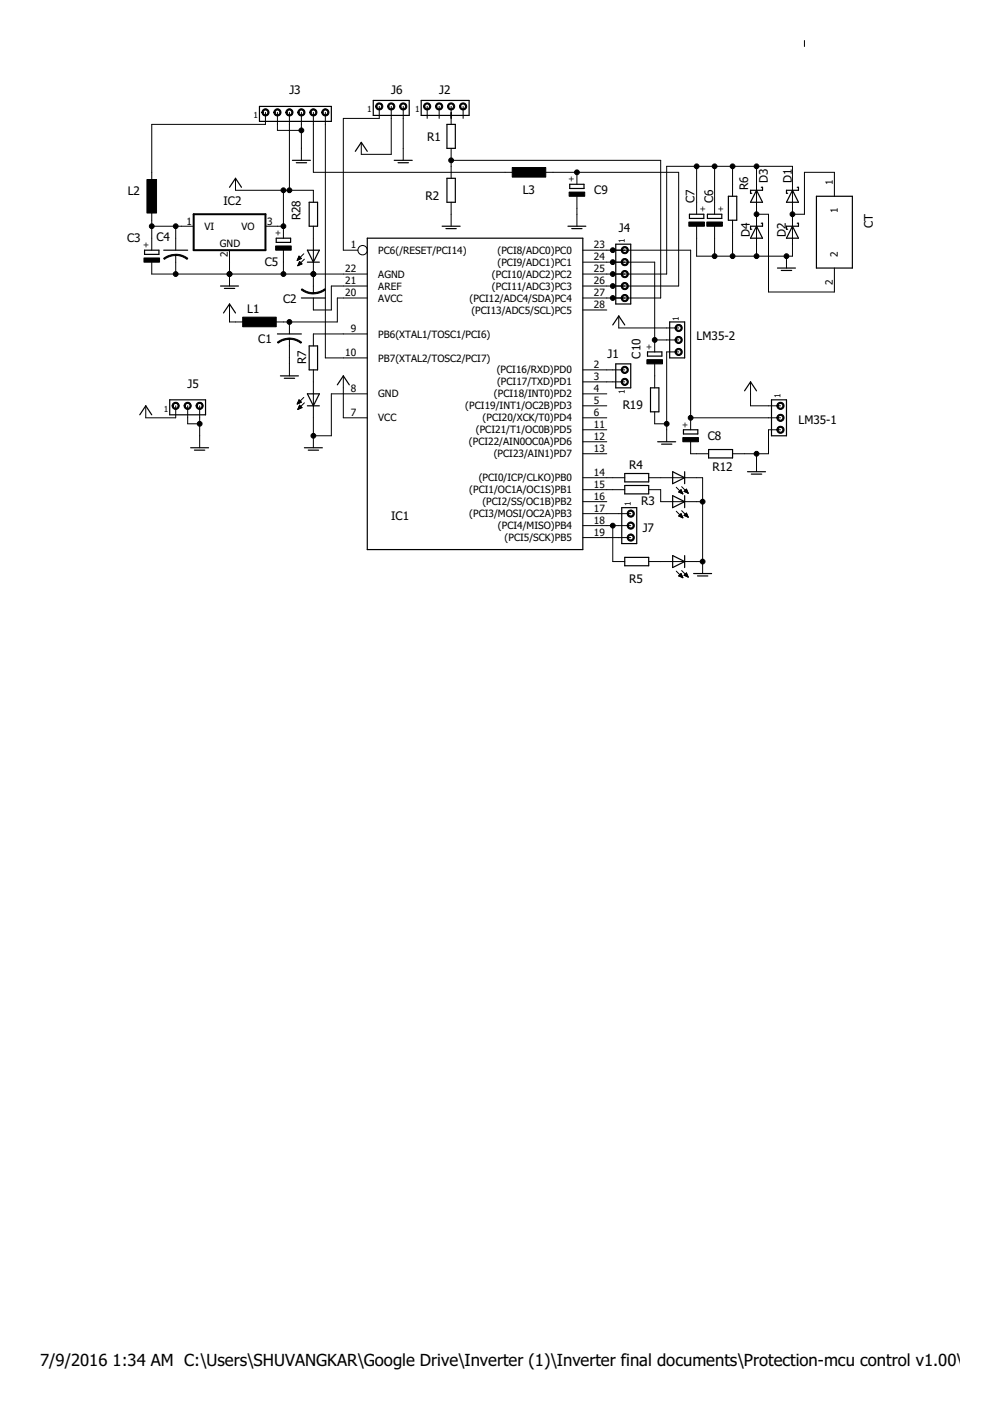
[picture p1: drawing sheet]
<svg xmlns="http://www.w3.org/2000/svg" width="210mm" height="297mm" viewBox="0 0 210 297" stroke-linecap="round" stroke-linejoin="round" font-family="sans-serif">
<path d="M41.1 45.4h15.2v7.6h-15.2z" fill="none" stroke="#000" stroke-width=".42"/>
<g fill="none" stroke="#000" stroke-width=".21">
<path d="M170.6 8.6v1.3M49.9 37.8v2.5h16.5v2.6M56.3 23.8v2.6h-24.1v12.7M58.8 23.8v3.8h5.1M61.4 23.8v16.5M63.9 23.8v10.2M66.4 23.8v12.7h43.2M69 23.8v52.1h8.9M80.4 22.6v2.5h-7.6v27.9h3.1M83 22.6v10.1h-6.4v-2.5M85.5 22.6v11.4M90.6 22.6v2.5"/>
<path d="M93.1 22.6v2.5M95.7 22.6v3.8M95.7 31.5v6.3M95.7 34h44.4v29.2h-16.5M98.2 22.6v2.5M114.7 36.5h29.2v24.1h-20.3M122.3 36.5v2.6M147.7 35.3v10.1M151.5 35.3v10.1M155.3 35.3v6.3M160.4 35.3v19M32.2 48h8.9"/>
<path d="M32.2 44.2v8.8M32.2 55.6v2.5h45.7M37.3 48v5M37.3 54.1v4M48.7 53v7.6M56.3 48h3.8M60.1 40.3v10.2M60.1 53v5.1M63 55.2h.1M63.1 55.1h.2M63.1 54.9h.5M63.2 56.3h.1"/>
<path d="M63.2 54.8h.7M63.2 54.7h.6M63.2 56.2h.4M63.3 56h.6M63.3 54.6h.4M63.3 54.5h.3M63.3 55.9h.7M63.4 54.3h.1M63.4 55.8h.5M63.4 54.3l-.4 .9M63.4 54.3l.5 .5-.9 .4M63.4 55.7h.4"/>
<path d="M63.5 55.5h.1M63.5 55.5l.5 .5-.9 .3zM64.4 53.8l-1.4 1.4M64.5 54.9l-1.4 1.4M66.4 48v14.2M95.7 42.9v5.1M122.3 41.6v6.4M123.6 55.6h15.2v19M123.6 53h22.8v38.1M147.7 48v6.3h20.3v-19h-26.6v22.8h-17.8M151.5 48v6.3M155.3 46.7v7.6"/>
<path d="M160.4 45.4h2.5v16.5h14v-5.1M166.8 54.3v2.5M176.9 41.6v-5.1h-6.3v8.9h-2.6M48.7 64.5v3.8h3.8M61.4 68.3v2.5M61.4 71.8v7.9M66.4 78.4v16.5M72.8 79.7v8.9h5.1M77.9 60.6h-7.6v5.1h-3.9v-2.5M77.9 70.8h-11.5v2.5M77.9 63.2h-6.4v5.1h-13.9M123.6 78.4h8.9"/>
<path d="M123.6 65.7h5.1M131.2 67v2.5h12.7M138.8 72.1h5.1M138.8 77.2v5M143.9 74.6h-2.5v19.1M30.9 86v2.6h6.4v-2.6M39.8 86v3.9h2.5M42.3 86v8.9M63.1 85.6h.1M63.1 85.5h.4M63.2 85.3h.6M63.2 86.8h.1"/>
<path d="M63.2 85.2h.6M63.2 86.7h.3M63.3 85.1h.4M63.3 86.6h.5M63.3 85h.3M63.3 86.4h.7M63.4 86.3h.5M63.4 84.9h.1M63.4 84.8l.5 .5-.9 .4zM63.4 86.2h.4M63.5 86.1h.2M63.5 85.9l-.4 .9"/>
<path d="M63.5 85.9l.5 .5M63.5 85.9h.1M64 86.4l-.9 .4M64.4 84.3l-1.4 1.4M64.5 85.4l-1.4 1.4M77.9 83.5h-7.6v8.9h-3.9M123.6 86h5.1M123.6 91.1h5.1M123.6 88.6h5.1M123.6 96.2h5.1M123.6 83.5h5.1M123.6 93.7h5.1"/>
<path d="M123.6 81h8.9M138.8 87.3v2.6h2.6M146.4 88.6h19.1M146.4 93.7v2.5h3.8M159.1 81v5h6.4M160.4 96.2v3.8M165.5 91.1h-2.6v5.1h-7.6M123.6 114h10.1M123.6 111.4h10.1M123.6 108.9h10.1M123.6 106.4h5.1M123.6 103.8h8.9"/>
<path d="M123.6 101.3h8.9M129.9 111.4v7.7h2.6M137.5 103.8h2.6v2.6h8.9M137.5 101.3h11.5v20.3M137.5 119.1h11.5M143.4 108.4l1.4 1.4M143.4 103.3l1.4 1.4M143.9 109.4l.5-.5 .4 .9zM143.9 104.3l.5-.5 .4 .9zM144 109.3h.6M144 104.3h.6M144 109.5h.7"/>
<path d="M144.1 104.4h.6M144.1 104.2h.4M144.1 109.2h.4M144.2 104h.3M144.2 109.1h.3M144.3 109.6h.4M144.3 109h.1M144.3 103.9h.1M144.3 104.5h.4M144.5 108.3l1.4 1.4M144.5 103.2l1.4 1.4M144.6 109.7h.2"/>
<path d="M144.6 104.6h.2M145 109.3l.5-.5 .4 .9zM145 104.2l.5-.5 .4 .9zM145.1 104.2h.7M145.1 109.2h.6M145.2 109.3h.6M145.2 104h.5M145.2 109.1h.5M145.2 104.3h.6M145.3 109h.3M145.3 103.9h.3M145.4 103.8h.2"/>
<path d="M145.5 109.5h.3M145.5 108.9h.1M145.5 104.4h.3M145.8 109.6h.1M145.8 104.5h.1M143.4 121.1l1.4 1.4M143.9 122.1l.5-.5 .4 .9zM144 122.1h.6M144 122h.6M144.1 121.9h.4M144.2 122.2h.5M144.2 121.8h.3"/>
<path d="M144.4 121.6h.1M144.5 122.4h.2M144.5 121l1.4 1.4M145 122l.5-.5 .4 .9zM145.1 122h.7M145.1 121.9h.6M145.2 121.8h.5M145.4 121.6h.2M145.4 122.1h.4M145.5 121.5h.1M145.7 122.2h.2"/>
<circle cx="76.9" cy="53" r=".99"/>
</g>
<g fill="none" stroke="#000" stroke-width=".25">
<path d="M48.7 39.7l1.2-1.9 1.3 1.9M55 22.6h15.3v3.1h-15.3zM62 34h3.8M62.8 34.5h2.2M75.3 32.1l1.3-1.9 1.3 1.9M79.1 21.3h7.7v3.2h-7.7zM83.6 34h3.8M84.4 34.5h2.2M89.3 21.3h10.2v3.2h-10.2zM94.8 37.8h1.7v5.1h-1.7zM94.8 26.4h1.7v5.1h-1.7zM120.8 39.1h3v.9h-3z"/>
<path d="M161.4 39.7h.3v.6h-2.6v.7h.3M169 39.7h.3v.6h-2.5v.7h.2M30.6 53h3.1v.9h-3.1zM34.7 53h5.1M58.6 50.5h3v.9h-3zM65.2 53h2.5l-1.3 2.6zM65.2 55.6h2.5M65.6 42.9h1.7v5.1h-1.7zM77.9 50.5h45.7v66h-45.7zM93.7 48h3.9M94.6 48.5h2.1M120.4 48h3.8"/>
<path d="M121.2 48.5h2.2M130.6 51.8h3.1v12.7h-3.1zM146.2 45.4h3v.9h-3zM150 45.4h3v.9h-3zM154.4 41.6h1.8v5.1h-1.8zM160.4 48l1.3 2.5h-2.6zM160.4 40.3l1.3 2.6h-2.6zM161.4 47.3h.3v.7h-2.6v.6h.3M164.8 56.8h3.9M165.7 57.3h2.2M168 48l1.3 2.5h-2.5zM168 40.3l1.3 2.6h-2.5z"/>
<path d="M169 47.3h.3v.7h-2.5v.6h.2M173.1 41.6h7.6v15.2h-7.6zM46.8 60.6h3.8M47.4 66.4l1.3-1.9 1.2 1.9M47.6 61.2h2.2M58.8 70.8h5.1M59.5 79.7h3.8M63.9 63.2h5.1M65.6 73.3h1.7v5.1h-1.7zM129.9 68.9l1.3-1.9 1.3 1.9M130.6 77.2h3.1v5h-3.1zM137.3 74.6h3v.9h-3z"/>
<path d="M142 68.3h3.2v7.6h-3.2zM29.6 87.9l1.3-1.9 1.3 1.9M36 84.8h7.6v3.1h-7.6zM40.4 94.9h3.8M41.2 95.4h2.2M60.3 80.2h2.2M64.5 94.9h3.8M65.2 83.5h2.5l-1.3 2.5zM65.2 86h2.5M65.4 95.4h2.1M71.5 81.6l1.3-1.9 1.3 1.9M137.9 82.2h1.8v5.1h-1.8z"/>
<path d="M139.4 93.7h3.9M140.3 94.2h2.2M144.9 91.1h3.1v.9h-3.1zM150.2 95.3h5.1v1.8h-5.1zM157.9 82.9l1.2-1.9 1.3 1.9M163.6 84.8h3.2v7.6h-3.2zM131.8 107.6h3.2v7.7h-3.2zM132.5 102.9h5v1.8h-5zM132.5 100.4h5v1.8h-5zM132.5 118.2h5v1.8h-5zM142.6 105.1l2.6 1.3-2.6 1.2zM142.6 100l2.6 1.3-2.6 1.3z"/>
<path d="M142.6 117.8l2.6 1.3-2.6 1.2zM145.2 100v2.6M145.2 105.1v2.5M145.2 117.8v2.5M158.5 100h3.8M159.3 100.5h2.2M147.1 121.6h3.8M147.9 122.1h2.2"/>
</g>
<path d="M31.2 38.1h2v7.1h-2zM108.6 35.5h7.1v2h-7.1zM30.5 54.7h3.3v.9h-3.3zM58.4 52.2h3.3v.8h-3.3zM120.7 40.7h3.3v.9h-3.3zM146 47.1h3.4v.9h-3.4zM149.9 47.1h3.3v.9h-3.3zM51.5 67.2h7.1v2.1h-7.1zM137.2 76.3h3.3v.9h-3.3zM144.8 92.8h3.3v.9h-3.3z" fill="#000" stroke="#000" stroke-width=".21"/>
<g fill="#000" stroke="#000" stroke-width=".21">
<path d="M55.7 23.3a.76 .76 0 0 1 1.2 .1 .76 .76 0 0 1-.4 1.2 .76 .76 0 0 1-1-.8h.3a.51 .51 0 0 1 .6-.5 .51 .51 0 0 1 .3 .8 .51 .51 0 0 1-.9-.1v-.2h-.3z" fill-rule="evenodd"/>
<path d="M58.3 23.3a.76 .76 0 0 1 1.2 .1 .76 .76 0 0 1-.5 1.2 .76 .76 0 0 1-.9-.8h.2a.51 .51 0 0 1 .7-.5 .51 .51 0 0 1 .2 .8 .51 .51 0 0 1-.8-.1l-.1-.2h-.2z" fill-rule="evenodd"/>
<path d="M60.8 23.3a.76 .76 0 0 1 1.2 .1 .76 .76 0 0 1-.4 1.2 .76 .76 0 0 1-1-.8h.3a.51 .51 0 0 1 .6-.5 .51 .51 0 0 1 .2 .8 .51 .51 0 0 1-.8-.1v-.2h-.3z" fill-rule="evenodd"/>
<path d="M63.3 23.3a.76 .76 0 0 1 1.2 .1 .76 .76 0 0 1-.4 1.2 .76 .76 0 0 1-1-.8h.3a.51 .51 0 0 1 .7-.5 .51 .51 0 0 1 .2 .8 .51 .51 0 0 1-.9-.1v-.2h-.3z" fill-rule="evenodd"/>
<path d="M65.9 23.3a.76 .76 0 0 1 1.2 .1 .76 .76 0 0 1-.5 1.2 .76 .76 0 0 1-.9-.8h.2a.51 .51 0 0 1 .7-.5 .51 .51 0 0 1 .2 .8 .51 .51 0 0 1-.8-.1l-.1-.2h-.2z" fill-rule="evenodd"/>
<path d="M68.4 23.3a.76 .76 0 0 1 1.2 .1 .76 .76 0 0 1-.4 1.2 .76 .76 0 0 1-1-.8h.3a.51 .51 0 0 1 .6-.5 .51 .51 0 0 1 .3 .8 .51 .51 0 0 1-.9-.1v-.2h-.3z" fill-rule="evenodd"/>
<path d="M79.8 22.1a.76 .76 0 0 1 1.2 0 .76 .76 0 0 1-.4 1.2 .76 .76 0 0 1-.9-.7h.2a.52 .52 0 0 1 .7-.5 .52 .52 0 0 1 .2 .9 .52 .52 0 0 1-.9-.3v-.1h-.2z" fill-rule="evenodd"/>
<path d="M82.4 22.1a.76 .76 0 0 1 1.2 0 .76 .76 0 0 1-.4 1.2 .76 .76 0 0 1-1-.7h.2a.52 .52 0 0 1 .8-.5 .52 .52 0 0 1 .1 .9 .52 .52 0 0 1-.8-.3l-.1-.1h-.2z" fill-rule="evenodd"/>
<path d="M84.9 22.1a.76 .76 0 0 1 1.2 0 .76 .76 0 0 1-.4 1.2 .76 .76 0 0 1-1-.7h.3a.52 .52 0 0 1 .7-.5 .52 .52 0 0 1 .1 .9 .52 .52 0 0 1-.8-.3v-.1h-.3z" fill-rule="evenodd"/>
<path d="M90 22.1a.76 .76 0 0 1 1.2 0 .76 .76 0 0 1-.4 1.2 .76 .76 0 0 1-1-.7h.3a.51 .51 0 0 1 .7-.5 .51 .51 0 0 1 .1 .9 .51 .51 0 0 1-.8-.3v-.1h-.3z" fill-rule="evenodd"/>
<path d="M92.5 22.1a.76 .76 0 0 1 1.2 0 .76 .76 0 0 1-.4 1.2 .76 .76 0 0 1-.9-.7h.2a.51 .51 0 0 1 .7-.5 .51 .51 0 0 1 .1 .9 .51 .51 0 0 1-.8-.3v-.1h-.2z" fill-rule="evenodd"/>
<path d="M95.1 22.1a.76 .76 0 0 1 1.2 0 .76 .76 0 0 1-.4 1.2 .76 .76 0 0 1-1-.7h.2a.51 .51 0 0 1 .8-.5 .51 .51 0 0 1 .1 .9 .51 .51 0 0 1-.8-.3l-.1-.1h-.2z" fill-rule="evenodd"/>
<path d="M97.6 22.1a.76 .76 0 0 1 1.2 0 .76 .76 0 0 1-.4 1.2 .76 .76 0 0 1-1-.7h.3a.51 .51 0 0 1 .7-.5 .51 .51 0 0 1 .1 .9 .51 .51 0 0 1-.8-.3v-.1h-.3z" fill-rule="evenodd"/>
<path d="M34.7 54.8l1.2-.7 1.4-.2v.3l-1.1 .1-1.3 .7z" fill-rule="evenodd"/>
<path d="M37.3 53.9l1.3 .2 1.2 .7-.2 .2-1.3-.7-1-.1z" fill-rule="evenodd"/>
<path d="M131.9 52.5a.76 .76 0 0 1 1.2 .1 .76 .76 0 0 1-.4 1.2 .76 .76 0 0 1-1-.8h.3a.51 .51 0 0 1 .6-.5 .51 .51 0 0 1 .2 .9 .51 .51 0 0 1-.8-.2v-.2h-.3z" fill-rule="evenodd"/>
<path d="M131.9 55.1a.76 .76 0 0 1 1.2 .1 .76 .76 0 0 1-.4 1.1 .76 .76 0 0 1-1-.7h.3a.51 .51 0 0 1 .6-.5 .51 .51 0 0 1 .2 .8 .51 .51 0 0 1-.8-.1v-.2h-.3z" fill-rule="evenodd"/>
<path d="M131.9 57.6a.76 .76 0 0 1 1.2 .1 .76 .76 0 0 1-.4 1.2 .76 .76 0 0 1-1-.8h.3a.51 .51 0 0 1 .6-.5 .51 .51 0 0 1 .2 .8 .51 .51 0 0 1-.8-.1v-.2h-.3z" fill-rule="evenodd"/>
<path d="M58.8 72.6l1.2-.7 1.4-.2v.2l-1.5 .3-.9 .5z" fill-rule="evenodd"/>
<path d="M61.4 71.7l1.3 .2 1.2 .7-.1 .2-1.4-.7-1-.2z" fill-rule="evenodd"/>
<path d="M64 61.2l1.4 .7 1 .2v.2h-.8l-1-.4-.7-.5z" fill-rule="evenodd"/>
<path d="M66.4 62l1.1-.1 1.3-.7 .2 .2-.7 .5-1 .3-.9 .1z" fill-rule="evenodd"/>
<path d="M131.9 60.2a.76 .76 0 0 1 1.2 .1 .76 .76 0 0 1-.4 1.1 .76 .76 0 0 1-1-.8h.3a.51 .51 0 0 1 .6-.4 .51 .51 0 0 1 .2 .8 .51 .51 0 0 1-.8-.2v-.2h-.3z" fill-rule="evenodd"/>
<path d="M131.9 62.7a.76 .76 0 0 1 1.2 .1 .76 .76 0 0 1-.4 1.1 .76 .76 0 0 1-1-.7h.3a.51 .51 0 0 1 .6-.5 .51 .51 0 0 1 .2 .8 .51 .51 0 0 1-.8-.1v-.2h-.3z" fill-rule="evenodd"/>
<path d="M131.9 77.9a.76 .76 0 0 1 1.2 .1 .76 .76 0 0 1-.4 1.2 .76 .76 0 0 1-1-.8h.3a.51 .51 0 0 1 .6-.5 .51 .51 0 0 1 .2 .8 .51 .51 0 0 1-.8-.1v-.2h-.3z" fill-rule="evenodd"/>
<path d="M143.3 69a.76 .76 0 0 1 1.2 .1 .76 .76 0 0 1-.4 1.2 .76 .76 0 0 1-1-.8h.3a.51 .51 0 0 1 .7-.5 .51 .51 0 0 1 .2 .9 .51 .51 0 0 1-.9-.2v-.2h-.3z" fill-rule="evenodd"/>
<path d="M143.3 71.6a.76 .76 0 0 1 1.2 .1 .76 .76 0 0 1-.4 1.1 .76 .76 0 0 1-1-.7h.3a.51 .51 0 0 1 .7-.5 .51 .51 0 0 1 .2 .8 .51 .51 0 0 1-.9-.2v-.1h-.3z" fill-rule="evenodd"/>
<path d="M143.3 74.1a.76 .76 0 0 1 1.2 .1 .76 .76 0 0 1-.4 1.2 .76 .76 0 0 1-1-.8h.3a.51 .51 0 0 1 .7-.5 .51 .51 0 0 1 .2 .8 .51 .51 0 0 1-.9-.1v-.2h-.3z" fill-rule="evenodd"/>
<path d="M36.7 85.6a.75 .75 0 0 1 1.2 0 .75 .75 0 0 1-.4 1.2 .75 .75 0 0 1-1-.8h.2a.51 .51 0 0 1 .8-.4 .51 .51 0 0 1 .1 .9 .51 .51 0 0 1-.8-.3l-.1-.2h-.2z" fill-rule="evenodd"/>
<path d="M39.2 85.6a.75 .75 0 0 1 1.2 0 .75 .75 0 0 1-.4 1.2 .75 .75 0 0 1-1-.8h.3a.51 .51 0 0 1 .7-.4 .51 .51 0 0 1 .1 .9 .51 .51 0 0 1-.8-.3v-.2h-.3z" fill-rule="evenodd"/>
<path d="M41.7 85.6a.75 .75 0 0 1 1.2 0 .75 .75 0 0 1-.3 1.2 .75 .75 0 0 1-1-.8h.2a.51 .51 0 0 1 .8-.4 .51 .51 0 0 1 .1 .9 .51 .51 0 0 1-.9-.3v-.2h-.2z" fill-rule="evenodd"/>
<path d="M131.9 80.5a.76 .76 0 0 1 1.2 .1 .76 .76 0 0 1-.4 1.1 .76 .76 0 0 1-1-.7h.3a.51 .51 0 0 1 .6-.6 .51 .51 0 0 1 .2 .9 .51 .51 0 0 1-.8-.2v-.1h-.3z" fill-rule="evenodd"/>
<path d="M164.9 85.6a.76 .76 0 0 1 1.2 0 .76 .76 0 0 1-.4 1.2 .76 .76 0 0 1-1-.8h.3a.52 .52 0 0 1 .7-.4 .52 .52 0 0 1 .1 .9 .52 .52 0 0 1-.8-.3v-.2h-.3z" fill-rule="evenodd"/>
<path d="M164.9 88.1a.76 .76 0 0 1 1.2 0 .76 .76 0 0 1-.4 1.2 .76 .76 0 0 1-1-.7h.3a.52 .52 0 0 1 .7-.5 .52 .52 0 0 1 .1 .9 .52 .52 0 0 1-.8-.2v-.2h-.3z" fill-rule="evenodd"/>
<path d="M164.9 90.6a.76 .76 0 0 1 1.2 .1 .76 .76 0 0 1-.4 1.1 .76 .76 0 0 1-1-.7h.3a.52 .52 0 0 1 .7-.4 .52 .52 0 0 1 .1 .8 .52 .52 0 0 1-.8-.2v-.2h-.3z" fill-rule="evenodd"/>
<path d="M133.2 108.4a.76 .76 0 0 1 1.2 .1 .76 .76 0 0 1-.5 1.2 .76 .76 0 0 1-.9-.8h.2a.51 .51 0 0 1 .7-.5 .51 .51 0 0 1 .2 .8 .51 .51 0 0 1-.8-.1l-.1-.2h-.2z" fill-rule="evenodd"/>
<path d="M133.2 111a.76 .76 0 0 1 1.2 .1 .76 .76 0 0 1-.5 1.1 .76 .76 0 0 1-.9-.8h.2a.51 .51 0 0 1 .7-.5 .51 .51 0 0 1 .2 .8 .51 .51 0 0 1-.8-.1l-.1-.2h-.2z" fill-rule="evenodd"/>
<path d="M133.2 113.5a.76 .76 0 0 1 1.2 .1 .76 .76 0 0 1-.5 1.1 .76 .76 0 0 1-.9-.7h.2a.51 .51 0 0 1 .7-.5 .51 .51 0 0 1 .2 .8 .51 .51 0 0 1-.8-.1l-.1-.2h-.2z" fill-rule="evenodd"/>
<circle cx="63.9" cy="27.6" r=".51"/>
<circle cx="95.7" cy="34" r=".51"/>
<circle cx="122.3" cy="36.5" r=".51"/>
<circle cx="147.7" cy="35.3" r=".51"/>
<circle cx="151.5" cy="35.3" r=".51"/>
<circle cx="155.3" cy="35.3" r=".51"/>
<circle cx="160.4" cy="35.3" r=".51"/>
<circle cx="32.2" cy="48" r=".51"/>
<circle cx="37.3" cy="58.1" r=".51"/>
<circle cx="37.3" cy="48" r=".51"/>
<circle cx="48.7" cy="58.1" r=".51"/>
<circle cx="60.1" cy="40.3" r=".51"/>
<circle cx="60.1" cy="48" r=".51"/>
<circle cx="60.1" cy="58.1" r=".51"/>
<circle cx="61.4" cy="40.3" r=".51"/>
<circle cx="66.4" cy="58.1" r=".51"/>
<circle cx="129.9" cy="53" r=".51"/>
<circle cx="129.9" cy="55.6" r=".51"/>
<circle cx="129.9" cy="58.1" r=".51"/>
<circle cx="151.5" cy="54.3" r=".51"/>
<circle cx="155.3" cy="54.3" r=".51"/>
<circle cx="160.4" cy="54.3" r=".51"/>
<circle cx="160.4" cy="45.4" r=".51"/>
<circle cx="166.8" cy="54.3" r=".51"/>
<circle cx="168" cy="45.4" r=".51"/>
<circle cx="61.4" cy="68.3" r=".51"/>
<circle cx="129.9" cy="63.2" r=".51"/>
<circle cx="129.9" cy="60.6" r=".51"/>
<circle cx="138.8" cy="72.1" r=".51"/>
<circle cx="42.3" cy="89.9" r=".51"/>
<circle cx="66.4" cy="92.4" r=".51"/>
<circle cx="141.4" cy="89.9" r=".51"/>
<circle cx="146.4" cy="88.6" r=".51"/>
<circle cx="160.4" cy="96.2" r=".51"/>
<circle cx="129.9" cy="111.4" r=".51"/>
<circle cx="149" cy="119.1" r=".51"/>
<circle cx="149" cy="106.4" r=".51"/>
</g>
<g font-size="3.5">
<text x="8.5" y="289.6">7/9/2016</text>
<text x="23.9" y="289.6">1:34 AM C:\Users\SHUVANGKAR\Google Drive\Inverter (1)\Inverter final documents\Protection-mcu control v1.00\prote</text>
</g>
<g font-size="2.5">
<text x="61.4" y="20">J3</text>
<text x="83" y="20">J6</text>
<text x="93.1" y="20">J2</text>
<text x="90.6" y="30">R1</text>
<text x="27.1" y="41.4">L2</text>
<text x="110.8" y="41.1">L3</text>
<text x="126" y="41.1">C9</text>
<text x="158.6" y="40.3" transform="rotate(-90 158.6 40.3)">R6</text>
<text x="162.8" y="38.8" transform="rotate(-90 162.8 38.8)">D3</text>
<text x="167.9" y="38.8" transform="rotate(-90 167.9 38.8)">D1</text>
<text x="47.4" y="43.5">IC2</text>
<text x="63.7" y="46.7" transform="rotate(-90 63.7 46.7)">R28</text>
<text x="90.2" y="42.3">R2</text>
<text x="147.2" y="43.1" transform="rotate(-90 147.2 43.1)">C7</text>
<text x="151.2" y="43" transform="rotate(-90 151.2 43)">C6</text>
<text x="27" y="51.3">C3</text>
<text x="33.2" y="51.1">C4</text>
<text x="131.2" y="49.2">J4</text>
<text x="159" y="50.2" transform="rotate(-90 159 50.2)">D4</text>
<text x="166.6" y="50.2" transform="rotate(-90 166.6 50.2)">D2</text>
<text x="185" y="48.4" transform="rotate(-90 185 48.4)">CT</text>
<text x="56.2" y="56.4">C5</text>
<text x="60" y="64.3">C2</text>
<text x="52.4" y="66.5">L1</text>
<text x="54.8" y="72.7">C1</text>
<text x="64.9" y="77.2" transform="rotate(-90 64.9 77.2)">R7</text>
<text x="128.8" y="75.9">J1</text>
<text x="135.8" y="76" transform="rotate(-90 135.8 76)">C10</text>
<text x="147.7" y="72.1">LM35-2</text>
<text x="39.8" y="82.2">J5</text>
<text x="132" y="86.8">R19</text>
<text x="169.3" y="89.9">LM35-1</text>
<text x="150.1" y="93.4">C8</text>
<text x="133.4" y="99.5">R4</text>
<text x="151.1" y="99.8">R12</text>
<text x="135.9" y="107.1">R3</text>
<text x="83" y="110.2">IC1</text>
<text x="136.3" y="112.7">J7</text>
<text x="133.4" y="123.6">R5</text>
</g>
<g font-size="2.1">
<text x="176.6" y="39.3" transform="rotate(-90 176.6 39.3)">1</text>
<text x="39.5" y="47.6">1</text>
<text x="56.6" y="47.6">3</text>
<text x="177.7" y="45.1" transform="rotate(-90 177.7 45.1)">1</text>
<text x="43.4" y="48.7">VI</text>
<text x="46.6" y="52.3">GND</text>
<text x="51.2" y="48.7">VO</text>
<text x="74.4" y="52.7">1</text>
<text x="80.2" y="53.8">PC6(/RESET/PCI14)</text>
<text x="105.5" y="53.8">(PCI8/ADC0)PC0</text>
<text x="125.9" y="52.7">23</text>
<text x="48.3" y="54.6" transform="rotate(-90 48.3 54.6)">2</text>
<text x="73.2" y="57.8">22</text>
<text x="80.2" y="58.9">AGND</text>
<text x="104.3" y="58.9">(PCI10/ADC2)PC2</text>
<text x="105.5" y="56.3">(PCI9/ADC1)PC1</text>
<text x="125.9" y="57.8">25</text>
<text x="125.9" y="55.2">24</text>
<text x="177.7" y="54.5" transform="rotate(-90 177.7 54.5)">2</text>
<text x="73.2" y="60.3">21</text>
<text x="73.2" y="62.8">20</text>
<text x="80.2" y="61.4">AREF</text>
<text x="80.2" y="64">AVCC</text>
<text x="99.5" y="64">(PCI12/ADC4/SDA)PC4</text>
<text x="104.3" y="61.4">(PCI11/ADC3)PC3</text>
<text x="125.9" y="65.4">28</text>
<text x="125.9" y="62.8">27</text>
<text x="125.9" y="60.3">26</text>
<text x="176.6" y="60.3" transform="rotate(-90 176.6 60.3)">2</text>
<text x="74.4" y="70.5">9</text>
<text x="80.2" y="71.6">PB6(XTAL1/TOSC1/PCI6)</text>
<text x="100" y="66.5">(PCI13/ADC5/SCL)PC5</text>
<text x="73.2" y="75.5">10</text>
<text x="80.2" y="76.6">PB7(XTAL2/TOSC2/PCI7)</text>
<text x="74.4" y="83.1">8</text>
<text x="105.3" y="79.2">(PCI16/RXD)PD0</text>
<text x="105.4" y="81.7">(PCI17/TXD)PD1</text>
<text x="125.9" y="83.1">4</text>
<text x="125.9" y="80.6">3</text>
<text x="125.9" y="78.1">2</text>
<text x="74.4" y="88.2">7</text>
<text x="80.2" y="84.3">GND</text>
<text x="80.2" y="89.3">VCC</text>
<text x="98.7" y="86.8">(PCI19/INT1/OC2B)PD3</text>
<text x="102.3" y="89.3">(PCI20/XCK/T0)PD4</text>
<text x="104.7" y="84.3">(PCI18/INT0)PD2</text>
<text x="125.9" y="88.2">6</text>
<text x="125.9" y="85.7">5</text>
<text x="99.4" y="94.4">(PCI22/AIN0OC0A)PD6</text>
<text x="100.9" y="91.9">(PCI21/T1/OC0B)PD5</text>
<text x="125.9" y="95.8">13</text>
<text x="125.9" y="93.3">12</text>
<text x="125.9" y="90.8">11</text>
<text x="104.7" y="97">(PCI23/AIN1)PD7</text>
<text x="125.9" y="100.9">14</text>
<text x="99.5" y="104.6">(PCI1/OC1A/OC1S)PB1</text>
<text x="101.5" y="102">(PCI0/ICP/CLKO)PB0</text>
<text x="102.3" y="107.1">(PCI2/SS/OC1B)PB2</text>
<text x="125.9" y="106">16</text>
<text x="125.9" y="103.5">15</text>
<text x="99.5" y="109.7">(PCI3/MOSI/OC2A)PB3</text>
<text x="105.6" y="112.2">(PCI4/MISO)PB4</text>
<text x="125.9" y="113.6">19</text>
<text x="125.9" y="111.1">18</text>
<text x="125.9" y="108.5">17</text>
<text x="107" y="114.7">(PCI5/SCK)PB5</text>
</g>
<g font-size="1.8">
<text x="77.9" y="23.8">1</text>
<text x="88" y="23.8">1</text>
<text x="53.8" y="25.1">1</text>
<text x="121.7" y="38.7" transform="rotate(-90 121.7 38.7)">+</text>
<text x="149.6" y="45" transform="rotate(-90 149.6 45)">+</text>
<text x="153.4" y="45" transform="rotate(-90 153.4 45)">+</text>
<text x="31.6" y="52.6" transform="rotate(-90 31.6 52.6)">+</text>
<text x="59.5" y="50.1" transform="rotate(-90 59.5 50.1)">+</text>
<text x="132.5" y="51.5" transform="rotate(-90 132.5 51.5)">1</text>
<text x="143.9" y="68" transform="rotate(-90 143.9 68)">1</text>
<text x="138.2" y="74.2" transform="rotate(-90 138.2 74.2)">+</text>
<text x="132.5" y="83.5" transform="rotate(-90 132.5 83.5)">1</text>
<text x="34.7" y="87.3">1</text>
<text x="165.5" y="84.5" transform="rotate(-90 165.5 84.5)">1</text>
<text x="145.9" y="90.7" transform="rotate(-90 145.9 90.7)">+</text>
<text x="133.7" y="107.3" transform="rotate(-90 133.7 107.3)">1</text>
</g>
</svg>
